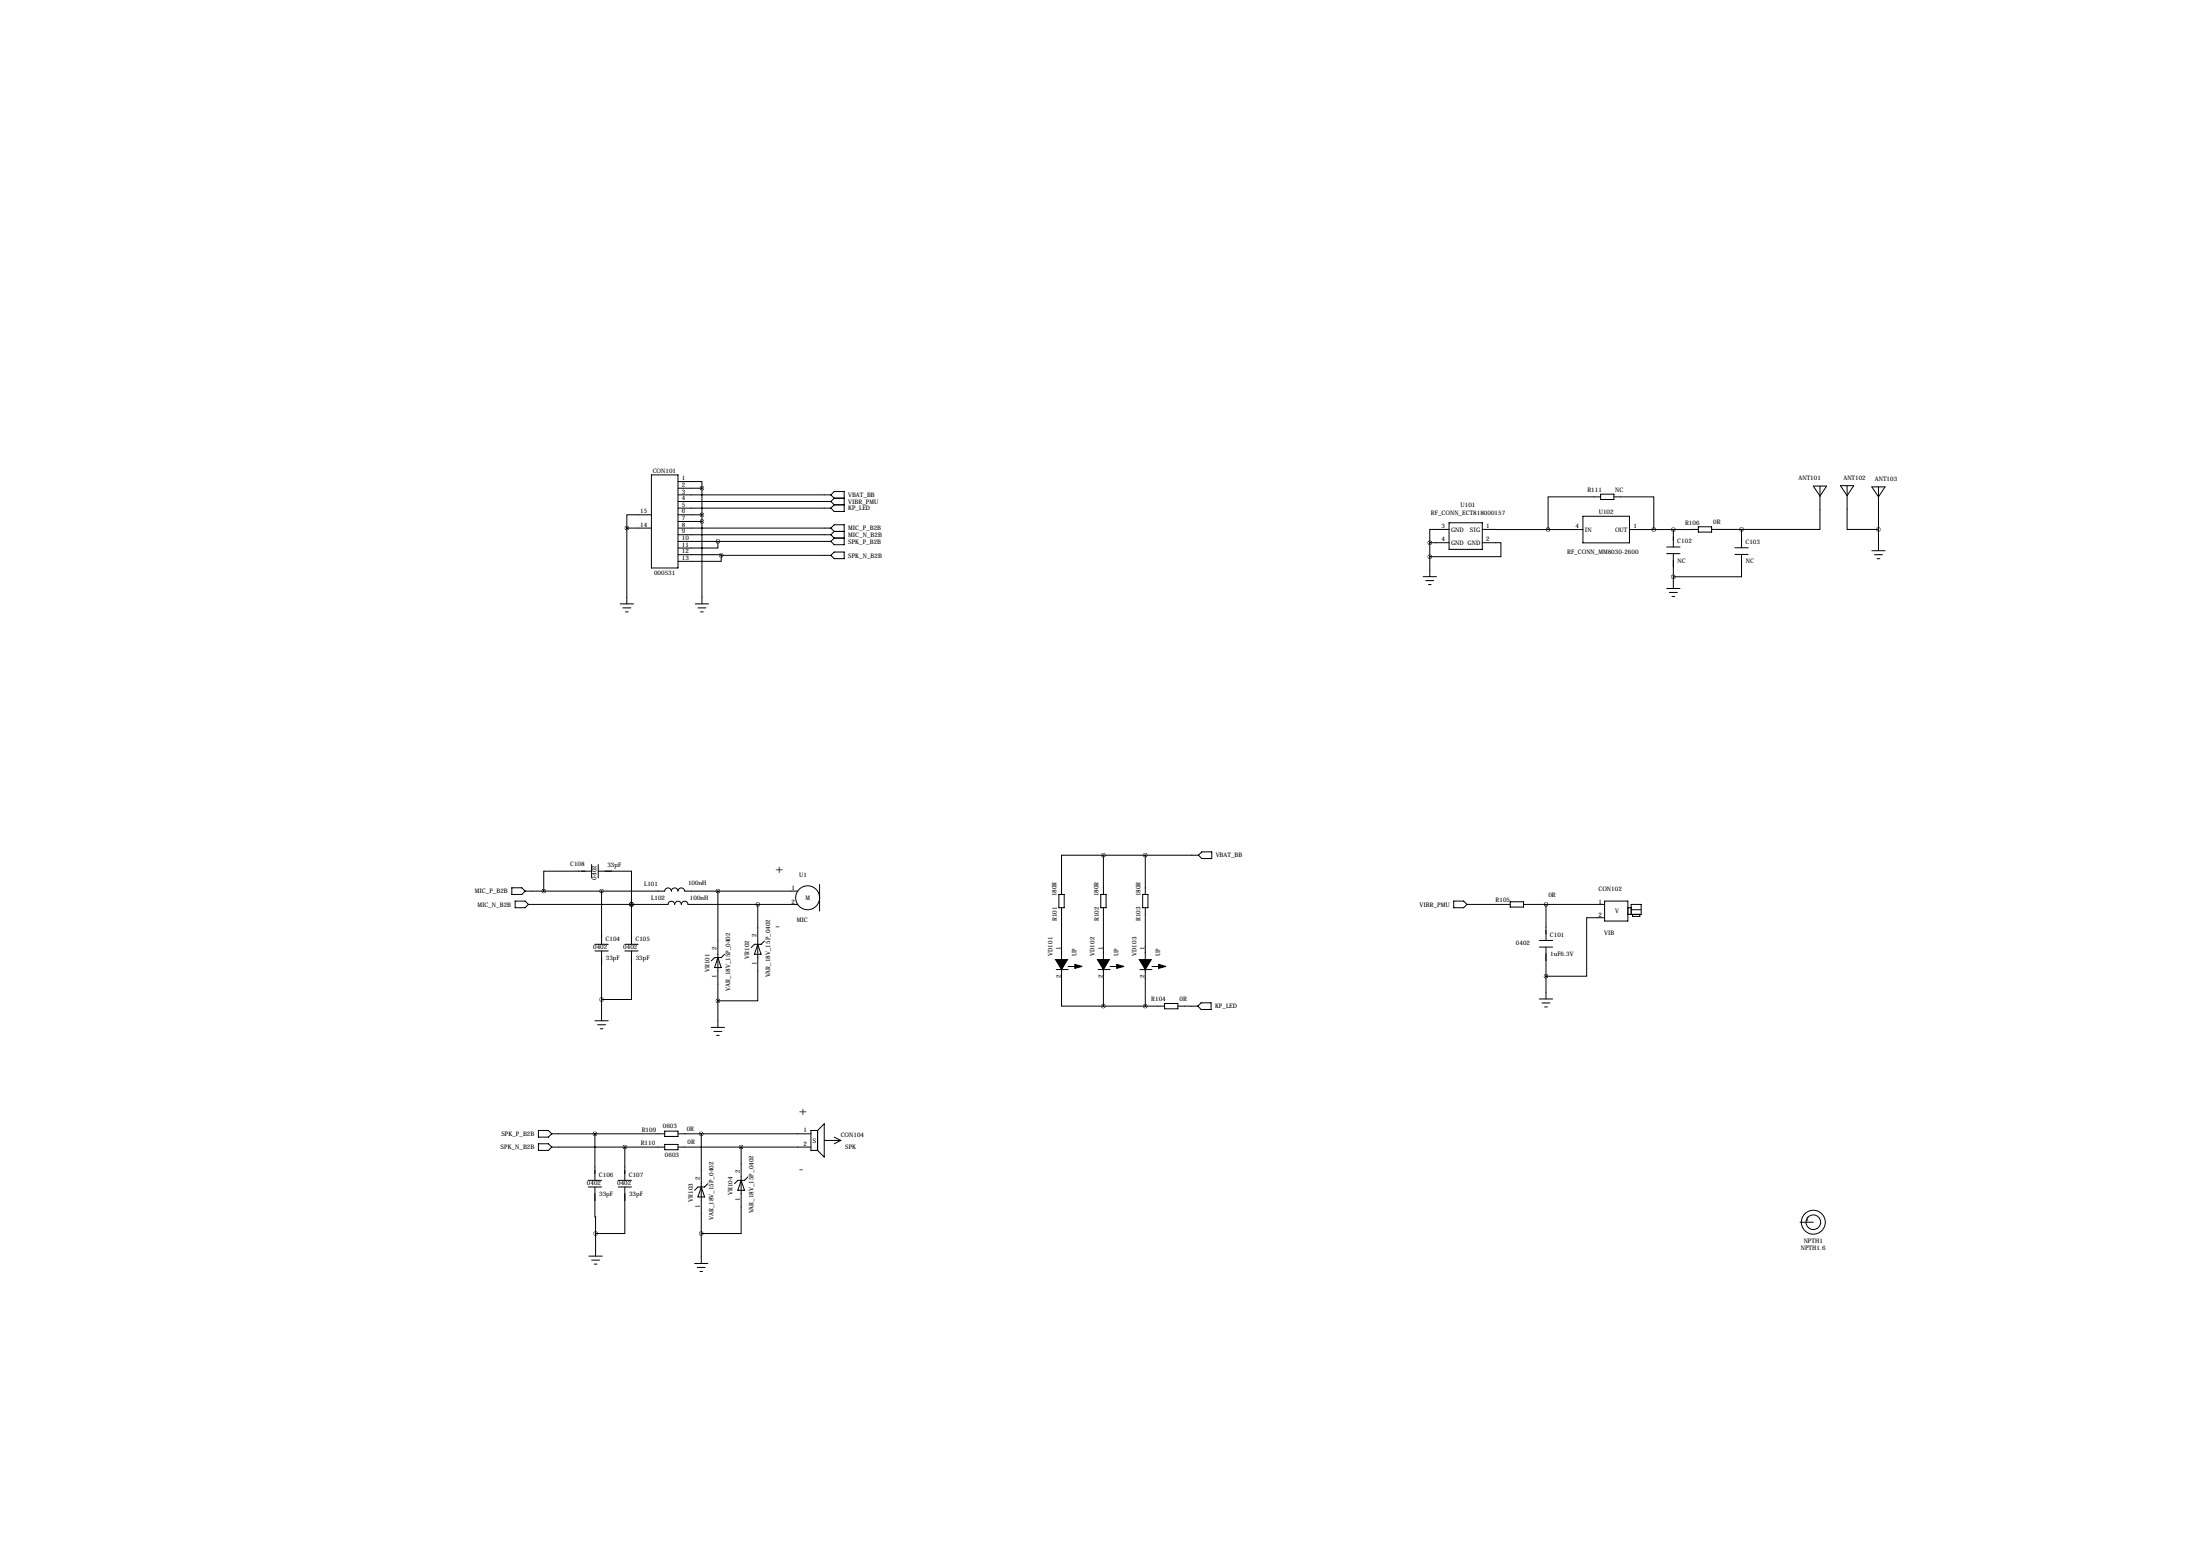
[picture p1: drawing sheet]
<svg xmlns="http://www.w3.org/2000/svg" width="841mm" height="594mm" viewBox="0 0 841 594" stroke-linecap="round" stroke-linejoin="round" font-family="sans-serif">
<g fill="none" stroke="#000" stroke-width=".38">
<path d="M248.9 196.7h-9.4v5M248.9 181.4h10.2v35.6h-10.2zM259.1 184h9.1v2.5M259.1 186.5h9.1M259.1 199.2h9.1M259.1 189h58.4M259.1 191.6h58.4M259.1 194.1h58.4M259.1 196.7h9.1M268.2 186.5v44.2M317.5 189l1.3 1.3M317.5 189l1.3-1.2h3.8v7.6h-3.8l-1.3-1.3"/>
<path d="M317.5 191.6l1.3 1.3M318.8 190.3h3.8M318.8 192.9h3.8M318.8 190.3l-1.3 1.3M318.8 192.9l-1.3 1.2M553.7 199.7h12.7v10.2h-12.7zM604.9 197.2h17.8v10.2h-17.8zM611.6 189.8h-20v12.5M611.6 188.8h5.1v2h-5.1zM616.7 189.8h15.3v12.5M692.9 185.7h5.1l-2.5 3.8zM695.5 185.7v16.6h-30"/>
<path d="M703.3 185.5h5.1l-2.6 3.9zM705.8 185.5v16.8h12M715.3 186h5l-2.5 3.8zM717.8 186v24.4M239.5 201.7h9.4M239.5 201.7v29M259.1 211.9h16.5v.3M259.1 201.7h58.4M259.1 204.3h58.4M259.1 206.8h58.4M274.3 206.8v2.6h-15.2M275.6 212.2v2.2h-16.5"/>
<path d="M275.6 212.2h41.9M317.5 201.7l1.3-1.2h3.8v7.6h-3.8l-1.3-1.3M317.5 212.2l1.3-1.3h3.8v2.5h-3.8zM317.5 201.7l1.3 1.3M317.5 204.3l1.3 1.3M318.8 203h3.8M318.8 205.6h3.8M318.8 203l-1.3 1.3M318.8 205.6l-1.3 1.2M546.4 207.3h7.3M546.4 207.3v13M553.7 202.3h-7.3v5"/>
<path d="M566.4 207.3h7.1v5.4h-27.1M566.4 202.3h25.2M591.6 202.3h13.3M622.7 202.3h16.7M636.9 209h5.1M636.9 211.5h5.1M639.4 202.3v6.7M639.4 211.5v13.3M649 202.3h-9.6M649 201.2h5v2.1h-5zM654 202.3h11.5M662.9 209.3h5.1"/>
<path d="M662.9 211.8h5.1M665.5 211.8v8.5h-26.1M665.5 202.3v7M715.3 210.4h5M716.3 211.9h3M717.3 213.4h1M237 230.7h5.1M238 232.2h3M239 233.8h1M265.7 230.7h5.1M266.7 232.2h3M267.7 233.8h1"/>
<path d="M543.8 220.3h5.1M544.8 221.8h3.1M545.8 223.3h1.1M636.9 224.8h5.1M637.9 226.3h3M638.9 227.9h1M195.6 339.2h3.8l1.3 1.2-1.3 1.3h-3.8zM226.1 332.8h-18.3v7.6M226.1 330.3v5.1M228.6 332.8h12.7v12.7M228.6 330.3v5.1M313.2 337.9v10.2"/>
<path d="M421.6 326.7h-16v15M421.6 326.7v15M421.6 326.7h36.4M437.6 326.7v15M458 326.7l1.2-1.3h3.8v2.6h-3.8zM196.8 344.2h3.9l1.2 1.3-1.2 1.3h-3.9zM200.7 340.4h53.3M201.9 345.5h53.4a1.27 1.27 0 0 1 1.2-1.2 1.27 1.27 0 0 1 1.3 1.2 1.27 1.27 0 0 1 1.3-1.2 1.27 1.27 0 0 1 1.2 1.2 1.27 1.27 0 0 1 1.3-1.2 1.27 1.27 0 0 1 1.3 1.2h41.9M229.9 340.4v20.4M241.3 345.5h.1M241.3 345.5v15.3M254 340.4a1.27 1.27 0 0 1 1.3-1.2 1.27 1.27 0 0 1 1.2 1.2"/>
<path d="M256.5 340.4a1.27 1.27 0 0 1 1.3-1.2 1.27 1.27 0 0 1 1.3 1.2M259.1 340.4a1.27 1.27 0 0 1 1.3-1.2 1.27 1.27 0 0 1 1.2 1.2h43.2M274.3 340.4v52.1M289.6 345.5v36.8h-15.3M292.1 359.5l-1.3 1.3h-2.5l-1.3 1.2M404.6 341.7h2.1v5.1h-2.1zM405.6 346.8v37.6h16M420.6 341.7h2.1v5.1h-2.1zM421.6 346.8v37.6M436.6 341.7h2.1v5.1h-2.1zM437.6 346.8v37.6M555.5 344.2h3.8l1.3 1.3-1.3 1.3h-3.8z"/>
<path d="M560.6 345.5h16.5M577.1 344.5h5.1v2h-5.1zM582.2 345.5h31M588.2 359.3h5.1M590.8 345.5v13.8M613.2 350.6h-6.9v22.3h-15.5M613.2 344.2h8.8v7.7h-8.8zM622 346.8h1.3M622 349.3h5.1v-3.8h-3.8v3.8M623.3 347.5h3.8M623.8 349.3v.8h2.8v-.8M227.3 360.8h5.1"/>
<path d="M227.3 363.3h5.1M229.9 363.3v26.7M238.8 360.8h5M238.8 363.3h5M241.3 363.3v18.5h-11.4M274.3 365.8l1.3 3.8h-2.6zM276.9 364.6l-1.3 1.2h-2.6l-1.2 1.3M289.6 360.8l1.2 3.8h-2.5zM403.6 370.4h4.6M408.2 369.2h3.6M419.6 370.4h4.6M424.2 369.2h3.6"/>
<path d="M435.6 370.4h4.6M440.2 369.2h3.6M588.2 361.8h5.1M590.8 361.8v19.8M227.3 390h5.1M228.3 391.5h3.1M229.4 393h1M271.8 392.5h5.1M272.8 394h3M273.8 395.5h1M421.6 384.4h23.4M445 383.4h5.1v2h-5.1z"/>
<path d="M450.1 384.4h7.6M457.7 384.4l1.3-1.3h3.8v2.5h-3.8zM588.2 381.6h5.1M589.2 383.2h3.1M590.2 384.7h1.1M205.7 437h3.8l1.3 1.2-1.3 1.3h-3.8zM205.7 431.9h3.8l1.3 1.2-1.3 1.3h-3.8zM210.8 433.1h43.2M210.8 438.2h43.2M227.3 433.1v17.8M238.8 438.2v12.7M254 432.1h5.1v2.1h-5.1z"/>
<path d="M254 437.2h5.1v2h-5.1zM259.1 433.1h50.8M259.1 438.2h50.8M268 433.1v49.6M283.2 438.2v33h-15.2M312.4 431.9h-2.5v7.6h2.5M312.4 431.9v7.6M312.4 431.9l2.6-2.6v12.7l-2.6-2.5M315 435.7h6.3M318.8 434.4l2.5 1.3M321.3 435.7l-2.5 1.3M224.8 453.5h5.1"/>
<path d="M224.8 450.9h5.1M227.3 453.5l.3 17.7M236.2 453.5h5.1M236.2 450.9h5.1M238.8 453.5v17.7h-11.2M268 453.5l1.2 3.8h-2.5zM270.5 452.2l-1.3 1.3h-2.5l-1.3 1.2M283.2 450.9l1.3 3.8h-2.6zM285.8 449.7l-1.3 1.2h-2.6l-1.2 1.3M225 479.9h5.1M227.6 471.2v8.7M687.8 466.9h5.1"/>
<path d="M226.1 481.4h3M227.1 482.9h1M265.4 482.7h5.1M266.4 484.2h3.1M267.5 485.7h1"/>
<circle cx="308.6" cy="343" r="4.6"/>
<circle cx="692.9" cy="466.9" r="4.6"/>
<circle cx="692.9" cy="466.9" r="2.79"/>
</g>
<path d="M403.4 366.6h2.2v3.8zM405.6 366.6h2.3l-2.3 3.8zM410.7 368.4l2.7 .8-2.7 .7zM419.4 366.6h2.2v3.8zM421.6 366.6h2.3l-2.3 3.8zM426.7 368.4l2.7 .8-2.7 .7zM435.4 366.6h2.2v3.8zM437.6 366.6h2.3l-2.3 3.8zM442.7 368.4l2.7 .8-2.7 .7z" fill="#000" stroke="#000" stroke-width=".38"/>
<path d="M421.6 384.4a.05 .05 0 0 0 .1 0 .05 .05 0 0 0-.1 0zM437.6 384.4a.05 .05 0 0 0 .1 0 .05 .05 0 0 0-.1 0zM421.6 326.7a.05 .05 0 0 0 .1 0 .05 .05 0 0 0-.1 0zM437.6 326.7a.05 .05 0 0 0 .1 0 .05 .05 0 0 0-.1 0zM590.7 345.5a.05 .05 0 0 0 .1 0 .05 .05 0 0 0-.1 0zM590.7 372.9a.05 .05 0 0 0 .1 0 .05 .05 0 0 0-.1 0zM274.3 340.4a.05 .05 0 0 0 .1 0 .05 .05 0 0 0-.1 0zM289.5 345.5a.05 .05 0 0 0 .1 0 .05 .05 0 0 0-.1 0zM274.3 382.3a.05 .05 0 0 0 .1 0 .05 .05 0 0 0-.1 0zM267.9 433.1a.05 .05 0 0 0 .1 0 .05 .05 0 0 0-.1 0zM283.2 438.2a.06 .06 0 0 0 .1 0 .06 .06 0 0 0-.1 0zM267.9 471.2a.05 .05 0 0 0 .1 0 .05 .05 0 0 0-.1 0zM268.2 186.5a.05 .05 0 0 0 .1 0 .05 .05 0 0 0-.1 0zM268.2 196.7a.05 .05 0 0 0 .1 0 .05 .05 0 0 0-.1 0zM268.2 199.2a.05 .05 0 0 0 .1 0 .05 .05 0 0 0-.1 0zM239.5 201.7a.05 .05 0 0 0 .1 0 .05 .05 0 0 0-.1 0zM717.7 202.3a.1 .1 0 0 0 .2 0 .1 .1 0 0 0-.2 0zM546.3 212.7a.05 .05 0 0 0 .1 0 .05 .05 0 0 0-.1 0zM546.3 207.3a.05 .05 0 0 0 .1 0 .05 .05 0 0 0-.1 0zM639.4 202.3a.05 .05 0 0 0 .1 0 .05 .05 0 0 0-.1 0zM639.4 220.3a.05 .05 0 0 0 .1 0 .05 .05 0 0 0-.1 0zM665.4 202.3a.05 .05 0 0 0 .1 0 .05 .05 0 0 0-.1 0zM229.8 340.4a.05 .05 0 0 0 .1 0 .05 .05 0 0 0-.1 0zM241.2 345.5a.1 .1 0 0 0 .2 0 .1 .1 0 0 0-.2 0zM229.8 381.8a.05 .05 0 0 0 .1 0 .05 .05 0 0 0-.1 0zM227.3 433.1a.05 .05 0 0 0 .1 0 .05 .05 0 0 0-.1 0zM238.7 438.2a.06 .06 0 0 0 .1 0 .06 .06 0 0 0-.1 0zM227.5 471.2a.06 .06 0 0 0 .1 0 .06 .06 0 0 0-.1 0zM591.5 202.3a.05 .05 0 0 0 .1 0 .05 .05 0 0 0-.1 0zM631.9 202.3a.06 .06 0 0 0 .1 0 .06 .06 0 0 0-.1 0zM207.7 340.4a.05 .05 0 0 0 .1 0 .05 .05 0 0 0-.1 0zM241.2 345.5a.1 .1 0 0 0 .2 0 .1 .1 0 0 0-.2 0zM274.3 206.8a.05 .05 0 0 0 .1 0 .05 .05 0 0 0-.1 0zM275.5 212.2a.05 .05 0 0 0 .1 0 .05 .05 0 0 0-.1 0z" fill="#000" stroke="#000" stroke-width="1.5"/>
<g font-size="4.7">
<text x="296.2" y="333.3">+</text>
<text x="296.2" y="355.4">-</text>
<text x="305.3" y="426">+</text>
<text x="305.3" y="448.1">-</text>
</g>
<g font-size="2.4">
<text x="249.4" y="180.6">CON101</text>
<text x="260.6" y="183.5">1</text>
<text x="260.6" y="186">2</text>
<text x="687.3" y="183.5">ANT101</text>
<text x="704.4" y="183.4">ANT102</text>
<text x="716.4" y="183.8">ANT103</text>
<text x="260.6" y="188.5">3</text>
<text x="260.6" y="191.1">4</text>
<text x="324.1" y="189.9">VBAT_BB</text>
<text x="606.6" y="188">R111</text>
<text x="617.2" y="187.9">NC</text>
<text x="244.7" y="196.2">15</text>
<text x="260.6" y="193.6">5</text>
<text x="260.6" y="196.2">6</text>
<text x="324.1" y="192.4">VIBR_PMU</text>
<text x="324.1" y="195">KP_LED</text>
<text x="546.8" y="196.8">RF_CONN_ECT818000157</text>
<text x="558.1" y="193.6">U101</text>
<text x="610.9" y="196.2">U102</text>
<text x="244.7" y="201.2">14</text>
<text x="260.6" y="198.7">7</text>
<text x="260.6" y="201.2">8</text>
<text x="260.6" y="203.8">9</text>
<text x="324.1" y="202.6">MIC_P_B2B</text>
<text x="550.8" y="201.7">3</text>
<text x="554.5" y="203.1">GND</text>
<text x="561.7" y="203.1">SIG</text>
<text x="567.9" y="201.7">1</text>
<text x="602" y="201.8">4</text>
<text x="605.6" y="203.1">IN</text>
<text x="617.1" y="203.1">OUT</text>
<text x="624.2" y="201.8">1</text>
<text x="643.9" y="200.5">R106</text>
<text x="654.7" y="200.4">0R</text>
<text x="260.6" y="206.3">10</text>
<text x="260.6" y="208.9">11</text>
<text x="324.1" y="205.1">MIC_N_B2B</text>
<text x="324.1" y="207.7">SPK_P_B2B</text>
<text x="550.8" y="206.8">4</text>
<text x="554.5" y="208.2">GND GND</text>
<text x="567.9" y="206.8">2</text>
<text x="640.9" y="207.5">C102</text>
<text x="667" y="207.8">C103</text>
<text x="260.6" y="211.4">12</text>
<text x="260.6" y="213.9">13</text>
<text x="324.1" y="213">SPK_N_B2B</text>
<text x="598.8" y="211.6">RF_CONN_MM8030-2600</text>
<text x="641" y="214.9">NC</text>
<text x="667.1" y="215.2">NC</text>
<text x="249.9" y="219.7">000531</text>
<text x="464.6" y="327.5">VBAT_BB</text>
<text x="217.8" y="331">C108</text>
<text x="232.1" y="331.2">33pF</text>
<text x="305.4" y="335.1">U1</text>
<text x="181.4" y="341.3">MIC_P_B2B</text>
<text x="227.9" y="336" transform="rotate(-90 227.9 336)">0402</text>
<text x="246.2" y="338.4">L101</text>
<text x="262.9" y="338.1">100nH</text>
<text x="302.4" y="340.2">1</text>
<text x="610.8" y="340.2">CON102</text>
<text x="182.4" y="346.3">MIC_N_B2B</text>
<text x="248.9" y="344">L102</text>
<text x="263.6" y="343.9">100nH</text>
<text x="302.4" y="345.3">2</text>
<text x="307.8" y="344">M</text>
<text x="403.7" y="342.5" transform="rotate(-90 403.7 342.5)">180R</text>
<text x="419.7" y="342.5" transform="rotate(-90 419.7 342.5)">180R</text>
<text x="435.7" y="342.5" transform="rotate(-90 435.7 342.5)">180R</text>
<text x="542.4" y="346.3">VIBR_PMU</text>
<text x="571.5" y="344.5">R105</text>
<text x="591.7" y="342.9">0R</text>
<text x="610.8" y="345.3">1</text>
<text x="304.5" y="352.1">MIC</text>
<text x="403.9" y="351.9" transform="rotate(-90 403.9 351.9)">R101</text>
<text x="419.9" y="351.9" transform="rotate(-90 419.9 351.9)">R102</text>
<text x="435.9" y="351.9" transform="rotate(-90 435.9 351.9)">R103</text>
<text x="610.8" y="350.3">2</text>
<text x="617.2" y="348.8">V</text>
<text x="231.4" y="359.3">C104</text>
<text x="242.8" y="359.3">C105</text>
<text x="289.1" y="358" transform="rotate(-90 289.1 358)">2</text>
<text x="592.3" y="357.9">C101</text>
<text x="613" y="357.2">VIB</text>
<text x="226.7" y="362.6">0402</text>
<text x="238.2" y="362.6">0402</text>
<text x="273.8" y="363" transform="rotate(-90 273.8 363)">2</text>
<text x="402.2" y="365.1" transform="rotate(-90 402.2 365.1)">VD101</text>
<text x="405.4" y="363" transform="rotate(-90 405.4 363)">1</text>
<text x="411.4" y="365.3" transform="rotate(-90 411.4 365.3)">UP</text>
<text x="418.2" y="365.1" transform="rotate(-90 418.2 365.1)">VD102</text>
<text x="421.4" y="363" transform="rotate(-90 421.4 363)">1</text>
<text x="427.4" y="365.3" transform="rotate(-90 427.4 365.3)">UP</text>
<text x="434.2" y="365.1" transform="rotate(-90 434.2 365.1)">VD103</text>
<text x="437.4" y="363" transform="rotate(-90 437.4 363)">1</text>
<text x="443.4" y="365.3" transform="rotate(-90 443.4 365.3)">UP</text>
<text x="579.3" y="360.9">0402</text>
<text x="592.4" y="365.2">1uF6.3V</text>
<text x="231.5" y="366.7">33pF</text>
<text x="242.9" y="366.7">33pF</text>
<text x="271.1" y="371.4" transform="rotate(-90 271.1 371.4)">VR101</text>
<text x="286.3" y="366.3" transform="rotate(-90 286.3 366.3)">VR102</text>
<text x="289.1" y="368.7" transform="rotate(-90 289.1 368.7)">1</text>
<text x="273.8" y="373.8" transform="rotate(-90 273.8 373.8)">1</text>
<text x="294.3" y="373.4" transform="rotate(-90 294.3 373.4)">VAR_18V_15P_0402</text>
<text x="405.4" y="373.5" transform="rotate(-90 405.4 373.5)">2</text>
<text x="421.4" y="373.5" transform="rotate(-90 421.4 373.5)">2</text>
<text x="437.4" y="373.5" transform="rotate(-90 437.4 373.5)">2</text>
<text x="279" y="378.5" transform="rotate(-90 279 378.5)">VAR_18V_15P_0402</text>
<text x="439.9" y="382.6">R104</text>
<text x="450.7" y="382.5">0R</text>
<text x="464.3" y="385.2">KP_LED</text>
<text x="253.3" y="431">0603</text>
<text x="191.6" y="434">SPK_P_B2B</text>
<text x="244.8" y="437.5">R110</text>
<text x="245.2" y="432.3">R109</text>
<text x="262.4" y="432.1">0R</text>
<text x="262.7" y="437.1">0R</text>
<text x="307" y="432.6">1</text>
<text x="307" y="437.7">2</text>
<text x="310.6" y="436.7">S</text>
<text x="321.2" y="434.2">CON104</text>
<text x="191.3" y="439.1">SPK_N_B2B</text>
<text x="254.1" y="441.9">0603</text>
<text x="323" y="439.1">SPK</text>
<text x="228.9" y="449.5">C106</text>
<text x="240.3" y="449.5">C107</text>
<text x="282.7" y="448.1" transform="rotate(-90 282.7 448.1)">2</text>
<text x="224.3" y="452.8">0402</text>
<text x="235.8" y="452.8">0402</text>
<text x="267.5" y="450.7" transform="rotate(-90 267.5 450.7)">2</text>
<text x="229" y="456.8">33pF</text>
<text x="240.4" y="456.8">33pF</text>
<text x="264.7" y="459" transform="rotate(-90 264.7 459)">VR103</text>
<text x="267.5" y="461.4" transform="rotate(-90 267.5 461.4)">1</text>
<text x="280" y="456.5" transform="rotate(-90 280 456.5)">VR104</text>
<text x="282.7" y="458.9" transform="rotate(-90 282.7 458.9)">1</text>
<text x="272.7" y="466.1" transform="rotate(-90 272.7 466.1)">VAR_18V_15P_0402</text>
<text x="287.9" y="463.6" transform="rotate(-90 287.9 463.6)">VAR_18V_15P_0402</text>
<text x="690" y="466.4">1</text>
<text x="688.1" y="477.4">NPTH1.6</text>
<text x="689.2" y="474.9">NPTH1</text>
</g>
</svg>
